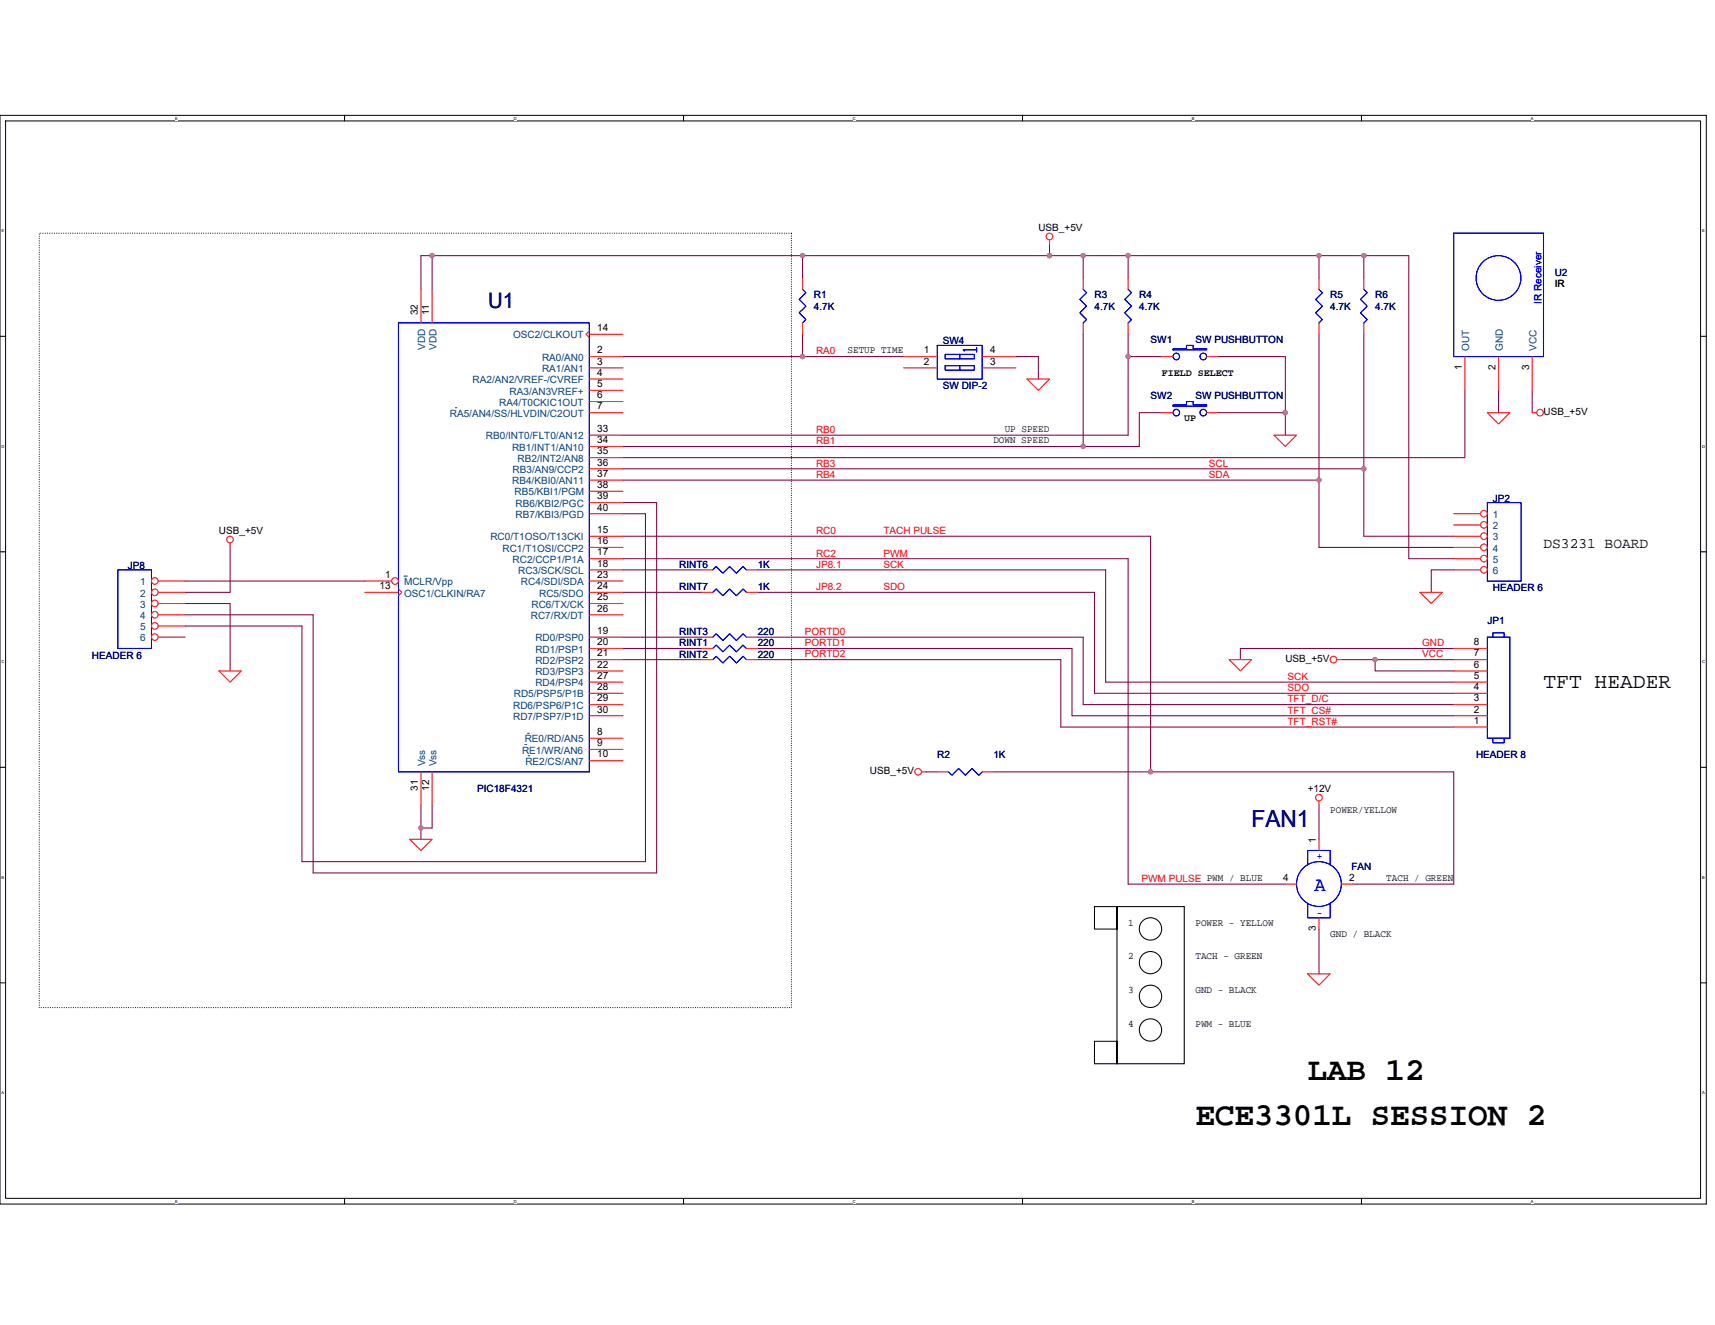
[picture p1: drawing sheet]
<svg xmlns="http://www.w3.org/2000/svg" width="279mm" height="216mm" viewBox="0 0 279 216" stroke-linecap="round" stroke-linejoin="round" font-family="sans-serif">
<path d="M0 18.8h278v177.4h-278zM.9 19.7h276.2v175.6h-276.2z" fill="none" stroke="#000" stroke-width=".16"/>
<g fill="#fff">
<path d="M28.5 18.9h.4v.7h-.4z"/>
<path d="M28.5 195.4h.4v.7h-.4z"/>
</g>
<path d="M56.1 18.8v.9M56.1 195.3v.9" fill="none" stroke="#000" stroke-width=".17"/>
<g fill="#fff">
<path d="M83.7 18.9h.5v.7h-.5z"/>
<path d="M83.7 195.4h.5v.7h-.5z"/>
</g>
<path d="M111.4 18.8v.9M111.4 195.3v.9" fill="none" stroke="#000" stroke-width=".17"/>
<g fill="#fff">
<path d="M139 18.9h.4v.7h-.4z"/>
<path d="M139 195.4h.4v.7h-.4z"/>
</g>
<path d="M166.6 18.8v.9M166.6 195.3v.9" fill="none" stroke="#000" stroke-width=".17"/>
<g fill="#fff">
<path d="M194.2 18.9h.4v.7h-.4z"/>
<path d="M194.2 195.4h.4v.7h-.4z"/>
</g>
<path d="M221.8 18.8v.9M221.8 195.3v.9" fill="none" stroke="#000" stroke-width=".17"/>
<g fill="#fff">
<path d="M249.4 18.9h.4v.7h-.4z"/>
<path d="M249.4 195.4h.4v.7h-.4z"/>
<path d="M.2 37.3h.5v.7h-.5z"/>
<path d="M277.3 37.3h.4v.7h-.4z"/>
<path d="M.2 72.3h.5v.8h-.5z"/>
<path d="M277.3 72.3h.4v.8h-.4z"/>
</g>
<path d="M0 54.8h.9M277.1 54.8h.9" fill="none" stroke="#000" stroke-width=".17"/>
<g fill="#fff">
<path d="M.2 107.5h.5v.7h-.5z"/>
<path d="M277.3 107.5h.4v.7h-.4z"/>
</g>
<path d="M0 89.9h.9M277.1 89.9h.9" fill="none" stroke="#000" stroke-width=".17"/>
<g fill="#fff">
<path d="M.2 142.6h.5v.7h-.5z"/>
<path d="M277.3 142.6h.4v.7h-.4z"/>
</g>
<path d="M0 125h.9M277.1 125h.9" fill="none" stroke="#000" stroke-width=".17"/>
<g fill="#fff">
<path d="M.2 177.7h.4v.7h-.4z"/>
<path d="M277.3 177.7h.4v.7h-.4z"/>
</g>
<g fill="none" stroke="#000" stroke-width=".17">
<path d="M178.3 147.7h3.7v3.7h-3.7zM182 147.7h10.9v25.6h-10.9zM0 160.1h.9M178.3 169.7h3.7v3.6h-3.7zM277.1 160.1h.9"/>
<circle cx="187.4" cy="151.4" r="1.82"/>
<circle cx="187.4" cy="156.9" r="1.82"/>
<circle cx="187.4" cy="162.3" r="1.82"/>
<circle cx="187.4" cy="167.8" r="1.82"/>
</g>
<path d="M6.4 38h122.5v126.2h-122.5z" fill="none" stroke="#000" stroke-width=".17" stroke-dasharray="0 .3"/>
<g fill="none" stroke="#800040" stroke-width=".17">
<path d="M171 39.8v1.9M70.4 41.7h-1.8v5.4M70.4 41.7h60.3v3.6M70.4 41.7v5.4M101.5 58.1h29.2M130.7 58.1h16.5M130.7 41.7h40.3M130.7 54.5v3.6M165.5 58.1h3.7v3.7M171 41.7h5.5M176.5 41.7v3.6M176.5 54.5v18.2"/>
<path d="M176.5 41.7h7.3M183.8 54.5v3.6h5.5M183.8 41.7v3.6M183.8 58.1v12.8h-82.3M183.8 41.7h31.1M198.4 58.1h11v9.1M214.9 41.7v3.6M214.9 54.5v23.7M214.9 41.7h14.6v49.3h7.3M222.2 41.7v3.6M222.2 54.5v21.9M101.5 78.2h113.4"/>
<path d="M101.5 72.7h75M101.5 76.4h120.7M189.3 67.2h-3.7v5.5h-9.1M198.4 67.2h11M209.4 67.2v3.7M214.9 78.2v11h21.9M222.2 76.4v11h14.6M238.7 63.6v11h-137.2M244.1 63.6v3.6M249.6 63.6v3.6M30.2 94.7h29.2M30.2 98.3h7.3v11"/>
<path d="M37.5 89.2v7.3h-7.3M101.5 83.7h3.7v56.7h-56v-38.4h-19M101.5 87.4h86v38.4h-25.7M101.5 81.9h5.5v60.3h-56v-42h-20.8M101.5 92.9h12.8M101.5 96.5h12.8M101.5 91h82.3v53.1h25.6M123.4 96.5h54.9v16.5h58.5M123.4 92.9h56.7v18.2h56.7M236.8 92.9h-3.6v3.6M101.5 103.8h12.8M101.5 107.5h12.8"/>
<path d="M101.5 105.7h12.8M123.4 103.8h53.1v11h60.3M123.4 105.7h51.2v10.9h62.2M123.4 107.5h49.4v11h64M218.5 107.5h5.5M224 107.5v1.8h12.8M224 107.5h12.8M236.8 105.7h-34.7v1.8M68.6 134.9v1.9M68.6 131.3v3.6M70.4 131.3v3.6h-1.8M150.9 125.8h1.8"/>
<path d="M187.5 125.8h49.3v18.3h-16.4M214.9 131.3v5.5M214.9 151.4v7.3"/>
</g>
<g fill="#f0f" stroke="#f0f" stroke-width=".17">
<circle cx="171" cy="41.6" r=".35"/>
<circle cx="176.5" cy="41.6" r=".36"/>
<circle cx="176.5" cy="72.7" r=".36"/>
<circle cx="130.7" cy="41.6" r=".36"/>
<circle cx="70.4" cy="41.6" r=".35"/>
<circle cx="130.7" cy="58.1" r=".36"/>
<circle cx="187.4" cy="125.8" r=".35"/>
<circle cx="68.6" cy="134.9" r=".35"/>
<circle cx="222.2" cy="76.4" r=".36"/>
<circle cx="214.9" cy="78.2" r=".35"/>
<circle cx="222.2" cy="41.6" r=".36"/>
<circle cx="209.4" cy="67.2" r=".36"/>
<circle cx="214.9" cy="41.6" r=".35"/>
<circle cx="183.8" cy="41.6" r=".35"/>
<circle cx="224" cy="107.5" r=".35"/>
<circle cx="183.8" cy="58.1" r=".36"/>
</g>
<g fill="none" stroke="#f00" stroke-width=".17">
<path d="M171 39.1v.7M130.7 45.3v1.8M130.7 52.6v1.9M147.2 58.1h5.5M147.2 59.9h5.5M160 58.1h5.5M160 59.9h5.5M189.3 58.1h1.8M196.6 58.1h1.8M167.3 61.8h3.7l-1.8 1.8zM189.3 67.2h1.8M196.6 67.2h1.8"/>
<path d="M207.6 70.9h3.6l-1.8 1.8zM242.3 67.2h3.7l-1.9 1.9zM249.6 67.2h.8M37.5 88.5v.7M114.3 92.9h1.8M121.6 92.9h1.8M231.3 96.5h3.7l-1.8 1.8zM35.7 109.3h3.6l-1.8 1.8zM114.3 105.7h1.8M121.6 105.7h1.8M200.3 107.5h3.6l-1.8 1.8zM217.8 107.5h.7"/>
<path d="M236.8 118.5h5.5M236.8 116.6h5.5M236.8 114.8h5.5M236.8 113h5.5M236.8 111.1h5.5M236.8 109.3h5.5M236.8 107.5h5.5M236.8 105.7h5.5M66.7 136.8h3.7l-1.8 1.8zM150.1 125.8h.8M214.9 130.5v.8M214.9 136.8v1.8"/>
<path d="M209.4 144.1h1.8M213 158.7h3.7l-1.8 1.8zM214.9 149.5v1.9M218.5 144.1h1.9"/>
<circle cx="171" cy="38.5" r=".54"/>
<circle cx="250.9" cy="67.2" r=".54"/>
<circle cx="37.5" cy="87.9" r=".54"/>
<circle cx="217.2" cy="107.5" r=".54"/>
<circle cx="149.6" cy="125.8" r=".54"/>
<circle cx="214.9" cy="130" r=".54"/>
</g>
<g fill="none" stroke="#00f" stroke-width=".17">
<path d="M130.7 47.1l.6 .6-1.1 1.1 1.1 1.1-1.1 1.1 1.1 1.1-.6 .5M152.7 56.3h7.3v5.5h-7.3zM154 57.7h4.7v.8h-4.7zM154 59.6h4.7v.7h-4.7zM156.4 57.7v.8M156.4 59.6v.7M159.1 57h-2.2l.2 .2M159.1 56.6v.8M191.1 56.8h2.2v-.5h1.1v.5h2.2v.2h-5.5zM191.1 66h2.2v-.6h1.1v.6h2.2v.2h-5.5zM19.2 92.9h5.5v12.8h-5.5zM116.1 92.9l.6-.6 1.1 1.1 1.1-1.1 1.1 1.1 1.1-1.1 .5 .6"/>
<path d="M116.1 105.7l.6-.6 1.1 1.1 1.1-1.1 1.1 1.1 1.1-1.1 .5 .6M242.3 103.8h3.7v16.5h-3.7zM243.2 103.8v-.7h1.8v.7M243.2 120.3v.7h1.8v-.7M213 140.9v-2.3h3.7v2.3M213 147.2v2.3h3.7v-2.3"/>
<circle cx="191.6" cy="58.1" r=".53"/>
<circle cx="196" cy="58.1" r=".54"/>
<circle cx="191.6" cy="67.2" r=".53"/>
<circle cx="196" cy="67.2" r=".54"/>
<circle cx="214.9" cy="144" r="3.7"/>
</g>
<circle cx="25.2" cy="94.7" r=".54" fill="#fff" stroke="#f00" stroke-width=".17"/>
<path d="M25.8 94.7h4.4" fill="none" stroke="#f00" stroke-width=".17"/>
<circle cx="25.2" cy="96.5" r=".54" fill="#fff" stroke="#f00" stroke-width=".17"/>
<path d="M25.8 96.5h4.4" fill="none" stroke="#f00" stroke-width=".17"/>
<circle cx="25.2" cy="98.3" r=".54" fill="#fff" stroke="#f00" stroke-width=".17"/>
<path d="M25.8 98.3h4.4" fill="none" stroke="#f00" stroke-width=".17"/>
<circle cx="25.2" cy="100.2" r=".54" fill="#fff" stroke="#f00" stroke-width=".17"/>
<path d="M25.8 100.2h4.4" fill="none" stroke="#f00" stroke-width=".17"/>
<circle cx="25.2" cy="102" r=".54" fill="#fff" stroke="#f00" stroke-width=".17"/>
<path d="M25.8 102h4.4" fill="none" stroke="#f00" stroke-width=".17"/>
<circle cx="25.2" cy="103.8" r=".54" fill="#fff" stroke="#f00" stroke-width=".17"/>
<path d="M222.2 45.3v1.8M222.2 52.6v1.9M238.7 58.1v5.5M244.1 58.1v5.5M249.6 58.1v5.5M114.3 96.5h1.8M121.6 96.5h1.8M25.8 103.8h4.4M114.3 107.5h1.8M121.6 107.5h1.8" fill="none" stroke="#f00" stroke-width=".17"/>
<g fill="none" stroke="#00f" stroke-width=".17">
<path d="M236.8 38h14.7v20.1h-14.7zM222.2 47.1l.5 .6-1.1 1.1 1.1 1.1-1.1 1.1 1.1 1.1-.5 .5M116.1 96.5l.6-.5 1.1 1.1 1.1-1.1 1.1 1.1 1.1-1.1 .5 .5M242.3 81.9h5.5v12.8h-5.5zM116.1 107.5l.6-.6 1.1 1.1 1.1-1.1 1.1 1.1 1.1-1.1 .5 .6"/>
<circle cx="244.1" cy="45.3" r="3.6"/>
</g>
<circle cx="241.8" cy="83.7" r=".54" fill="#fff" stroke="#f00" stroke-width=".17"/>
<path d="M236.8 83.7h4.4" fill="none" stroke="#f00" stroke-width=".17"/>
<circle cx="241.8" cy="85.5" r=".54" fill="#fff" stroke="#f00" stroke-width=".17"/>
<path d="M236.8 85.5h4.4" fill="none" stroke="#f00" stroke-width=".17"/>
<circle cx="241.8" cy="87.4" r=".54" fill="#fff" stroke="#f00" stroke-width=".17"/>
<path d="M236.8 87.4h4.4" fill="none" stroke="#f00" stroke-width=".17"/>
<circle cx="241.8" cy="89.2" r=".54" fill="#fff" stroke="#f00" stroke-width=".17"/>
<path d="M236.8 89.2h4.4" fill="none" stroke="#f00" stroke-width=".17"/>
<circle cx="241.8" cy="91" r=".54" fill="#fff" stroke="#f00" stroke-width=".17"/>
<path d="M236.8 91h4.4" fill="none" stroke="#f00" stroke-width=".17"/>
<circle cx="241.8" cy="92.8" r=".54" fill="#fff" stroke="#f00" stroke-width=".17"/>
<path d="M176.5 45.3v1.8M176.5 52.6v1.9M183.8 45.3v1.8M183.8 52.6v1.9M214.9 45.3v1.8M214.9 52.6v1.9M236.8 92.9h4.4M114.3 103.8h1.8M121.6 103.8h1.8M152.7 125.8h1.8M160 125.8h1.8" fill="none" stroke="#f00" stroke-width=".17"/>
<path d="M64.9 52.6h31.1v73.2h-31.1zM176.5 47.1l.5 .6-1.1 1.1 1.1 1.1-1.1 1.1 1.1 1.1-.5 .5M183.8 47.1l.5 .6-1.1 1.1 1.1 1.1-1.1 1.1 1.1 1.1-.5 .5M214.9 47.1l.5 .6-1.1 1.1 1.1 1.1-1.1 1.1 1.1 1.1-.5 .5M116.1 103.8l.6-.5 1.1 1.1 1.1-1.1 1.1 1.1 1.1-1.1 .5 .5M154.5 125.8l.6 .5 1.1-1.1 1.1 1.1 1.1-1.1 1.1 1.1 .5-.5" fill="none" stroke="#00f" stroke-width=".17"/>
<circle cx="64.4" cy="94.7" r=".54" fill="#fff" stroke="#f00" stroke-width=".17"/>
<g fill="none" stroke="#f00" stroke-width=".17">
<path d="M68.6 47.1v5.5M70.4 47.1v5.5M96 58.1h5.5M96 59.9h5.5M96 53.9l-.5 .6 .5 .5M96 54.5h5.5M96 61.8h5.5M96 63.6h5.5M96 65.4h5.5M96 67.2h5.5M96 70.9h5.5M96 72.7h5.5"/>
<path d="M96 74.6h5.5M96 76.4h5.5M96 78.2h5.5M59.4 94.7h4.4M59.4 96.5h5.5M64.9 96l.6 .5-.6 .6M96 80.1h5.5M96 81.9h5.5M96 83.7h5.5M96 98.3h5.5M96 96.5h5.5M96 94.7h5.5"/>
<path d="M96 92.9h5.5M96 91h5.5M96 89.2h5.5M96 87.4h5.5M96 103.8h5.5M96 105.7h5.5M96 107.5h5.5M96 109.3h5.5M96 111.1h5.5M96 113h5.5M96 114.8h5.5M96 116.6h5.5"/>
<path d="M96 100.2h5.5M68.6 125.8v5.5M70.4 125.8v5.5M96 120.3h5.5M96 122.1h5.5M96 124h5.5"/>
</g>
<path d="M74.2 66.4h.2M65.8 93.9h.6M85.9 119.5h.3M85.5 121.3h.3M86 123.1h.3" fill="none" stroke="#004080" stroke-width=".16"/>
<g fill="#f0f" stroke="#f0f" stroke-width=".17">
<circle cx="171" cy="41.6" r=".35"/>
<circle cx="176.5" cy="41.6" r=".36"/>
<circle cx="176.5" cy="72.7" r=".36"/>
<circle cx="130.7" cy="41.6" r=".36"/>
<circle cx="70.4" cy="41.6" r=".35"/>
<circle cx="130.7" cy="58.1" r=".36"/>
<circle cx="187.4" cy="125.8" r=".35"/>
<circle cx="68.6" cy="134.9" r=".35"/>
<circle cx="222.2" cy="76.4" r=".36"/>
<circle cx="214.9" cy="78.2" r=".35"/>
<circle cx="222.2" cy="41.6" r=".36"/>
<circle cx="209.4" cy="67.2" r=".36"/>
<circle cx="214.9" cy="41.6" r=".35"/>
<circle cx="183.8" cy="41.6" r=".35"/>
<circle cx="224" cy="107.5" r=".35"/>
<circle cx="183.8" cy="58.1" r=".36"/>
</g>
<g font-size="5.3">
<text x="213" y="175.9">LAB 12</text>
<text x="194.8" y="183.3">ECE3301L SESSION 2</text>
</g>
<text font-size="3.8" fill="#000080" x="203.9" y="134.7">FAN1</text>
<text font-size="3.5" fill="#000080" x="79.5" y="50.2">U1</text>
<text font-size="3.5" x="251.5" y="112.1">TFT HEADER</text>
<text font-size="3.3" fill="#00f" x="214.1" y="145.2">A</text>
<text font-size="2.4" x="251.5" y="89.2">DS3231 BOARD</text>
<g font-size="1.6">
<text x="169.2" y="37.7">USB_+5V</text>
<text x="253.3" y="46.8">IR</text>
<text x="68.1" y="51.4" transform="rotate(-90 68.1 51.4)">32</text>
<text x="69.9" y="51.4" transform="rotate(-90 69.9 51.4)">11</text>
<text x="97.3" y="53.9">14</text>
<text x="97.3" y="57.6">2</text>
<text x="97.3" y="59.4">3</text>
<text x="138.1" y="57.6">SETUP TIME</text>
<text x="150.5" y="57.6">1</text>
<text x="150.5" y="59.4">2</text>
<text x="161.3" y="57.6">4</text>
<text x="161.3" y="59.4">3</text>
<text x="97.3" y="61.2">4</text>
<text x="97.3" y="63.1">5</text>
<text x="97.3" y="64.9">6</text>
<text x="189.3" y="61.3">FIELD SELECT</text>
<text x="238.1" y="60.3" transform="rotate(-90 238.1 60.3)">1</text>
<text x="243.6" y="60.3" transform="rotate(-90 243.6 60.3)">2</text>
<text x="249.1" y="60.3" transform="rotate(-90 249.1 60.3)">3</text>
<text x="97.3" y="66.7">7</text>
<text x="97.3" y="70.4">33</text>
<text x="163.7" y="70.4">UP SPEED</text>
<text x="192.9" y="68.6">UP</text>
<text x="251.5" y="67.6">USB_+5V</text>
<text x="97.3" y="75.9">36</text>
<text x="97.3" y="74">35</text>
<text x="97.3" y="77.7">37</text>
<text x="97.3" y="72.2">34</text>
<text x="161.8" y="72.2">DOWN SPEED</text>
<text x="97.3" y="81.4">39</text>
<text x="97.3" y="83.2">40</text>
<text x="97.3" y="79.5">38</text>
<text x="35.7" y="87">USB_+5V</text>
<text x="97.3" y="86.8">15</text>
<text x="97.3" y="88.7">16</text>
<text x="61.8" y="96">13</text>
<text x="62.7" y="94.1">1</text>
<text x="97.3" y="92.3">18</text>
<text x="97.3" y="94.1">23</text>
<text x="97.3" y="90.5">17</text>
<text x="97.3" y="96">24</text>
<text x="97.3" y="99.7">26</text>
<text x="97.3" y="97.8">25</text>
<text x="97.3" y="103.3">19</text>
<text x="97.3" y="105.1">20</text>
<text x="97.3" y="107">21</text>
<text x="209.4" y="107.9">USB_+5V</text>
<text x="240.1" y="107">7</text>
<text x="240.1" y="105.1">8</text>
<text x="97.3" y="108.8">22</text>
<text x="97.3" y="110.6">27</text>
<text x="97.3" y="112.4">28</text>
<text x="240.1" y="112.4">4</text>
<text x="240.1" y="110.6">5</text>
<text x="240.1" y="108.8">6</text>
<text x="97.3" y="119.8">8</text>
<text x="97.3" y="114.3">29</text>
<text x="97.3" y="116.1">30</text>
<text x="240.1" y="117.9">1</text>
<text x="240.1" y="116.1">2</text>
<text x="240.1" y="114.3">3</text>
<text x="97.3" y="121.6">9</text>
<text x="97.3" y="123.4">10</text>
<text x="68.1" y="128.9" transform="rotate(-90 68.1 128.9)">31</text>
<text x="69.9" y="128.9" transform="rotate(-90 69.9 128.9)">12</text>
<text x="141.7" y="126.2">USB_+5V</text>
<text x="213" y="129.1">+12V</text>
<text x="214.4" y="137.3" transform="rotate(-90 214.4 137.3)">1</text>
<text x="216.7" y="132.5">POWER/YELLOW</text>
<text x="209" y="143.5">4</text>
<text x="219.8" y="143.5">2</text>
<text x="225.8" y="143.5">TACH / GREEN</text>
<text x="183.8" y="150.8">1</text>
<text x="194.8" y="150.8">POWER - YELLOW</text>
<text x="214.4" y="151.7" transform="rotate(-90 214.4 151.7)">3</text>
<text x="216.7" y="152.7">GND / BLACK</text>
<text x="183.8" y="156.3">2</text>
<text x="183.8" y="161.8">3</text>
<text x="194.8" y="161.8">GND - BLACK</text>
<text x="194.8" y="156.3">TACH - GREEN</text>
<text x="183.8" y="167.3">4</text>
<text x="194.8" y="167.3">PWM - BLUE</text>
</g>
<g font-size="1.6" fill="#000080">
<text x="253.3" y="45">U2</text>
<text x="132.6" y="48.6">R1</text>
<text x="132.6" y="50.4">4.7K</text>
<text x="178.3" y="48.6">R3</text>
<text x="178.3" y="50.4">4.7K</text>
<text x="185.6" y="48.6">R4</text>
<text x="185.6" y="50.4">4.7K</text>
<text x="216.7" y="48.6">R5</text>
<text x="216.7" y="50.4">4.7K</text>
<text x="224" y="48.6">R6</text>
<text x="224" y="50.4">4.7K</text>
<text x="153.6" y="56.1">SW4</text>
<text x="187.5" y="55.9">SW1</text>
<text x="194.8" y="55.9">SW PUSHBUTTON</text>
<text x="153.6" y="63.4">SW DIP-2</text>
<text x="187.5" y="65.1">SW2</text>
<text x="194.8" y="65.1">SW PUSHBUTTON</text>
<text x="243.2" y="81.7">JP2</text>
<text x="20.8" y="92.7">JP8</text>
<text x="110.6" y="92.5">RINT6</text>
<text x="123.4" y="92.5">1K</text>
<text x="110.6" y="96.2">RINT7</text>
<text x="123.4" y="96.2">1K</text>
<text x="242.3" y="101.7">JP1</text>
<text x="243.2" y="96.4">HEADER 6</text>
<text x="15" y="107.3">HEADER 6</text>
<text x="110.6" y="105.3">RINT1</text>
<text x="110.6" y="107.1">RINT2</text>
<text x="110.6" y="103.5">RINT3</text>
<text x="123.4" y="105.3">220</text>
<text x="123.4" y="107.1">220</text>
<text x="123.4" y="103.5">220</text>
<text x="152.7" y="123.6">R2</text>
<text x="161.8" y="123.6">1K</text>
<text x="240.5" y="123.6">HEADER 8</text>
<text x="77.7" y="129.1">PIC18F4321</text>
<text x="220.2" y="141.7">FAN</text>
</g>
<g font-size="1.6" fill="#00f">
<text x="251.1" y="49.5" transform="rotate(-90 251.1 49.5)">IR Receiver</text>
<text x="214.5" y="140">+</text>
<text x="214.5" y="149.2">-</text>
</g>
<g font-size="1.6" fill="#004080">
<text x="69.3" y="57" transform="rotate(-90 69.3 57)">VDD</text>
<text x="71.1" y="57" transform="rotate(-90 71.1 57)">VDD</text>
<text x="83.6" y="55.1">OSC2/CLKOUT</text>
<text x="88.3" y="58.8">RA0/AN0</text>
<text x="239.4" y="57.2" transform="rotate(-90 239.4 57.2)">OUT</text>
<text x="244.8" y="57.2" transform="rotate(-90 244.8 57.2)">GND</text>
<text x="250.3" y="57.2" transform="rotate(-90 250.3 57.2)">VCC</text>
<text x="77" y="62.4">RA2/AN2/VREF-/CVREF</text>
<text x="83" y="64.3">RA3/AN3VREF+</text>
<text x="88.3" y="60.6">RA1/AN1</text>
<text x="73.3" y="67.9">RA5/AN4/SS/HLVDIN/C2OUT</text>
<text x="79.2" y="71.6">RB0/INT0/FLT0/AN12</text>
<text x="81.3" y="66.1">RA4/T0CKIC1OUT</text>
<text x="83.4" y="73.4">RB1/INT1/AN10</text>
<text x="83.5" y="77.1">RB3/AN9/CCP2</text>
<text x="84.3" y="75.2">RB2/INT2/AN8</text>
<text x="83.4" y="78.9">RB4/KBI0/AN11</text>
<text x="83.8" y="80.7">RB5/KBI1/PGM</text>
<text x="84" y="82.6">RB6/KBI2/PGC</text>
<text x="79.9" y="88.1">RC0/T1OSO/T13CKI</text>
<text x="81.9" y="89.9">RC1/T1OSI/CCP2</text>
<text x="84" y="84.4">RB7/KBI3/PGD</text>
<text x="243.2" y="84.4">1</text>
<text x="243.2" y="86.2">2</text>
<text x="243.2" y="88.1">3</text>
<text x="243.2" y="89.9">4</text>
<text x="22.9" y="95.4">1</text>
<text x="65.8" y="95.4">MCLR/Vpp</text>
<text x="83.5" y="91.7">RC2/CCP1/P1A</text>
<text x="84.4" y="93.5">RC3/SCK/SCL</text>
<text x="84.9" y="95.4">RC4/SDI/SDA</text>
<text x="243.2" y="91.7">5</text>
<text x="243.2" y="93.5">6</text>
<text x="22.9" y="97.2">2</text>
<text x="22.9" y="99">3</text>
<text x="22.9" y="100.9">4</text>
<text x="65.8" y="97.2">OSC1/CLKIN/RA7</text>
<text x="86.5" y="100.9">RC7/RX/DT</text>
<text x="86.6" y="99">RC6/TX/CK</text>
<text x="87.8" y="97.2">RC5/SDO</text>
<text x="22.9" y="102.7">5</text>
<text x="22.9" y="104.5">6</text>
<text x="87.2" y="104.5">RD0/PSP0</text>
<text x="87.2" y="106.3">RD1/PSP1</text>
<text x="83.7" y="113.6">RD5/PSP5/P1B</text>
<text x="87.2" y="108.2">RD2/PSP2</text>
<text x="87.2" y="110">RD3/PSP3</text>
<text x="87.2" y="111.8">RD4/PSP4</text>
<text x="83.6" y="115.5">RD6/PSP6/P1C</text>
<text x="83.6" y="117.3">RD7/PSP7/P1D</text>
<text x="69.3" y="124.9" transform="rotate(-90 69.3 124.9)">Vss</text>
<text x="71.1" y="124.9" transform="rotate(-90 71.1 124.9)">Vss</text>
<text x="85" y="122.8">RE1/WR/AN6</text>
<text x="85.5" y="121">RE0/RD/AN5</text>
<text x="85.6" y="124.6">RE2/CS/AN7</text>
</g>
<g font-size="1.6" fill="#f00">
<text x="132.9" y="57.7">RA0</text>
<text x="132.9" y="70.5">RB0</text>
<text x="132.9" y="76">RB3</text>
<text x="132.9" y="77.9">RB4</text>
<text x="132.9" y="72.4">RB1</text>
<text x="197" y="76">SCL</text>
<text x="197" y="77.9">SDA</text>
<text x="132.9" y="87">RC0</text>
<text x="143.9" y="87">TACH PULSE</text>
<text x="132.9" y="92.5">JP8.1</text>
<text x="132.9" y="90.7">RC2</text>
<text x="143.9" y="90.7">PWM</text>
<text x="143.9" y="92.5">SCK</text>
<text x="132.9" y="96.2">JP8.2</text>
<text x="143.9" y="96.2">SDO</text>
<text x="131.1" y="103.5">PORTD0</text>
<text x="131.1" y="107.1">PORTD2</text>
<text x="131.1" y="105.3">PORTD1</text>
<text x="231.7" y="105.3">GND</text>
<text x="231.7" y="107.1">VCC</text>
<text x="209.8" y="110.8">SCK</text>
<text x="209.8" y="112.6">SDO</text>
<text x="209.8" y="114.4">TFT_D/C</text>
<text x="209.8" y="116.3">TFT_CS#</text>
<text x="209.8" y="118.1">TFT_RST#</text>
<text x="186" y="143.7">PWM PULSE PWM / BLUE</text>
</g>
<g font-size=".7">
<text x="28.5" y="19.5">E</text>
<text x="83.7" y="19.5">D</text>
<text x="139" y="19.5">C</text>
<text x="194.2" y="19.5">B</text>
<text x="249.4" y="19.5">A</text>
<text x=".2" y="37.8">E</text>
<text x="277.3" y="37.8">E</text>
<text x=".2" y="72.9">D</text>
<text x="277.3" y="72.9">D</text>
<text x=".2" y="108.1">C</text>
<text x="277.3" y="108.1">C</text>
<text x=".2" y="143.2">B</text>
<text x="277.3" y="143.2">B</text>
<text x=".2" y="178.3">A</text>
<text x="277.3" y="178.3">A</text>
<text x="28.5" y="196">E</text>
<text x="83.7" y="196">D</text>
<text x="139" y="196">C</text>
<text x="194.2" y="196">B</text>
<text x="249.4" y="196">A</text>
</g>
</svg>
